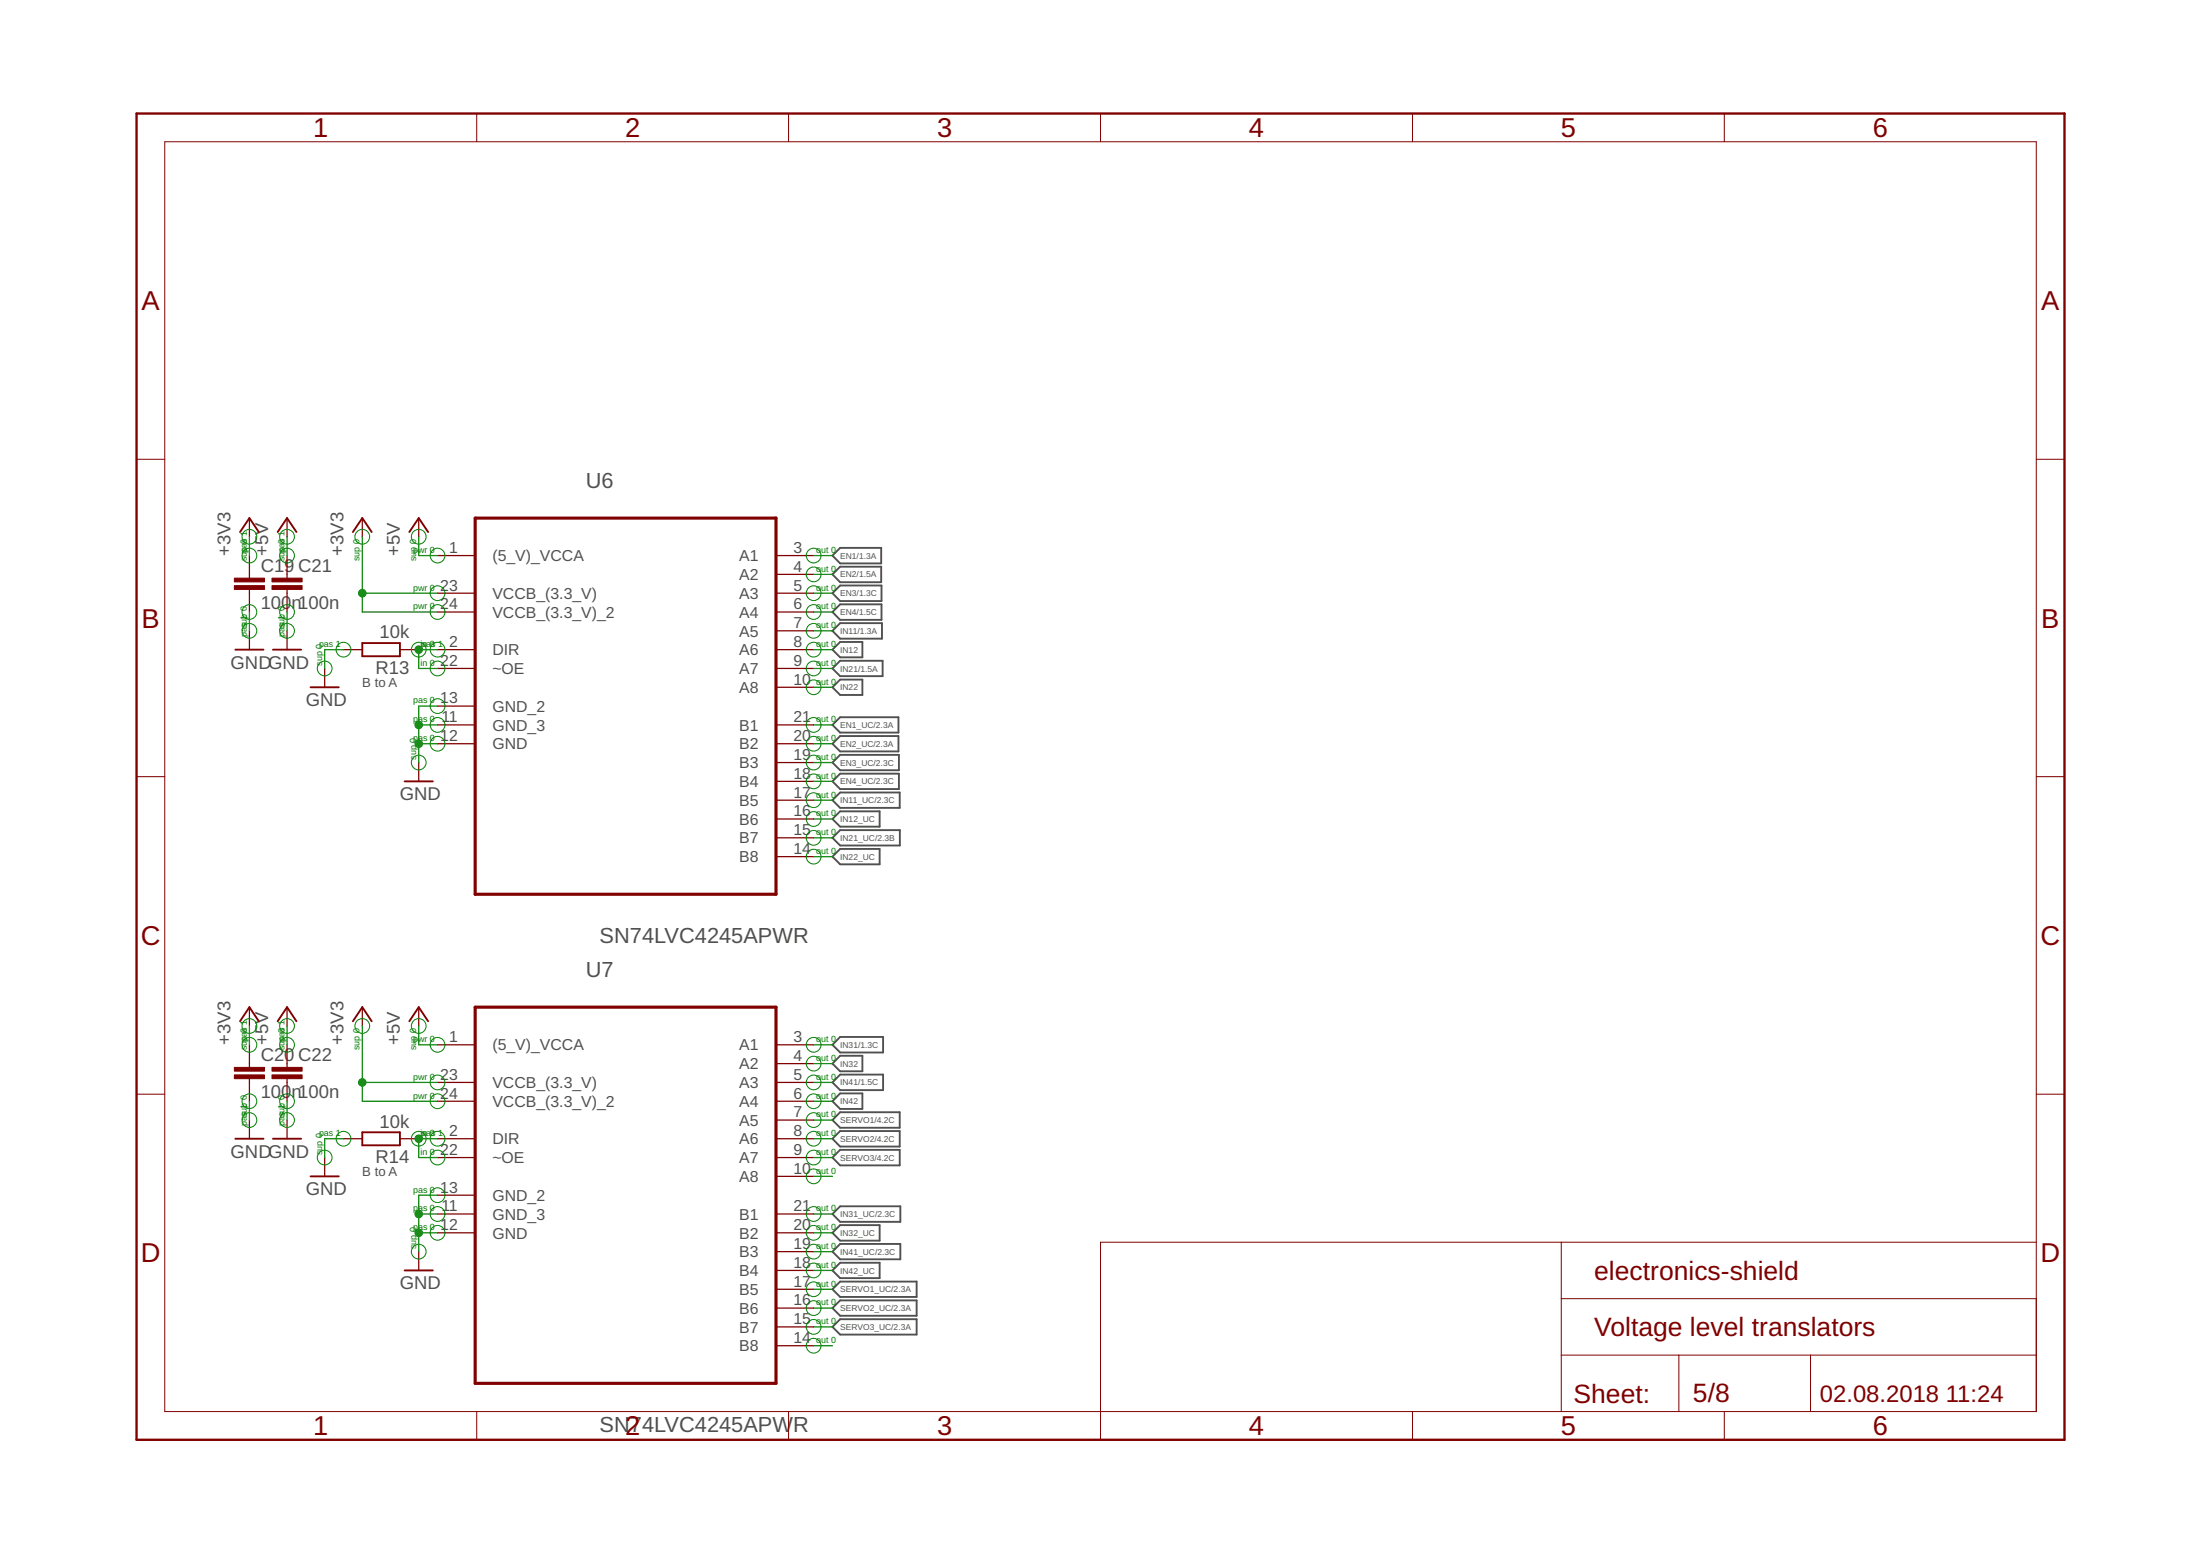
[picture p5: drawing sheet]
<svg xmlns="http://www.w3.org/2000/svg" width="297mm" height="210mm" viewBox="0 0 297 210" stroke-linecap="round" stroke-linejoin="round" font-family="sans-serif">
<g fill="none" stroke="#505050" stroke-width=".25">
<path d="M112.4 75l1-1h5.6v2.1h-5.6zM112.4 77.5l1-1h5.6v2.1h-5.6zM112.4 80.1l1-1.1h5.6v2.1h-5.6zM112.4 82.6l1-1h5.6v2.1h-5.6zM112.4 85.2l1-1.1h5.7v2.1h-5.7zM112.4 87.7l1-1h3v2h-3zM112.4 92.8l1-1.1h3v2.1h-3zM112.4 90.2l1-1h5.8v2.1h-5.8zM112.4 97.9l1-1.1h7.9v2.1h-7.9zM112.4 108l1-1h8.1v2.1h-8.1zM112.4 113.1l1-1h8.1v2h-8.1zM112.4 100.4l1-1h7.9v2h-7.9z"/>
<path d="M112.4 102.9l1-1h8v2.1h-8zM112.4 105.5l1-1.1h8v2.1h-8zM112.4 110.6l1-1.1h5.4v2.1h-5.4zM112.4 115.6l1-1h5.4v2.1h-5.4zM113.4 140h5.8v2.1h-5.8l-1-1.1zM112.4 153.7l1-1h8.1v2.1h-8.1zM112.4 156.3l1-1.1h8.1v2.1h-8.1zM113.4 142.5h3v2.1h-3l-1-1zM113.4 147.6h3v2.1h-3l-1-1zM113.4 145.1h5.8v2.1h-5.8l-1-1.1zM113.4 150.1h8.1v2.1h-8.1l-1-1zM112.4 174l1-1h10.4v2.1h-10.4z"/>
<path d="M112.4 176.6l1-1.1h10.4v2.1h-10.4zM112.4 179.1l1-1h10.4v2h-10.4zM112.4 166.4l1-1h5.4v2.1h-5.4zM112.4 171.5l1-1h5.4v2h-5.4zM112.4 163.9l1-1.1h8.2v2.1h-8.2zM112.4 169l1-1.1h8.2v2.1h-8.2z"/>
</g>
<g fill="none" stroke="#800000" stroke-width=".17">
<path d="M33.7 69.9v2.6M33.7 75v3M33.7 79.6v3M38.8 69.9v2.6M38.8 75v3M38.8 79.6v3M48.9 69.9v2.6M56.5 69.9v2.6M59.1 75h5.1M104.8 75h5.1M104.8 77.5h5.1M33.7 85.2v2.5"/>
<path d="M38.8 85.2v2.5M43.8 90.2v2.6M46.4 87.7h2.5M54 87.7h2.5M59.1 80.1h5.1M59.1 82.6h5.1M59.1 87.7h5.1M59.1 90.2h5.1M59.1 95.3h5.1M59.1 97.9h5.1M104.8 80.1h5.1M104.8 82.6h5.1"/>
<path d="M104.8 87.7h5.1M104.8 90.2h5.1M104.8 97.9h5.1M104.8 85.2h5.1M104.8 92.8h5.1M56.5 102.9v2.6M59.1 100.4h5.1M104.8 100.4h5.1M104.8 102.9h5.1M104.8 105.5h5.1M104.8 108h5.1M104.8 110.6h5.1"/>
<path d="M104.8 113.1h5.1M104.8 115.6h5.1M33.7 136v2.5M38.8 136v2.5M48.9 136v2.5M56.5 136v2.5M33.7 141v3.1M33.7 145.6v3.1M33.7 151.2v2.5M38.8 141v3.1M38.8 145.6v3.1M38.8 151.2v2.5"/>
<path d="M43.8 156.3v2.5M46.4 153.7h2.5M54 153.7h2.5M59.1 141h5.1M59.1 146.1h5.1M59.1 148.7h5.1M59.1 153.7h5.1M59.1 156.3h5.1M104.8 141h5.1M104.8 146.1h5.1M104.8 148.7h5.1M104.8 153.7h5.1"/>
<path d="M104.8 156.3h5.1M104.8 143.6h5.1M104.8 151.2h5.1M104.8 158.8h5.1M56.5 169v2.5M59.1 161.3h5.1M59.1 163.9h5.1M59.1 166.4h5.1M104.8 163.9h5.1M104.8 166.4h5.1M104.8 169h5.1M104.8 171.5h5.1"/>
<path d="M104.8 174h5.1M104.8 176.6h5.1M104.8 179.1h5.1M104.8 181.7h5.1"/>
</g>
<path d="M64.2 69.9h40.6v50.8h-40.6zM64.2 136h40.6v50.7h-40.6z" fill="none" stroke="#800000" stroke-width=".42"/>
<g fill="none" stroke="#800000" stroke-width=".25">
<path d="M32.4 71.8l1.3-1.9 1.2 1.9M37.5 71.8l1.3-1.9 1.2 1.9M47.6 71.8l1.3-1.9 1.3 1.9M55.3 71.8l1.2-1.9 1.3 1.9M31.8 87.7h3.8M36.9 87.7h3.8M41.9 92.8h3.8M48.9 86.8h5.1v1.8h-5.1zM54.6 105.5h3.8M32.4 137.9l1.3-1.9 1.2 1.9M37.5 137.9l1.3-1.9 1.2 1.9M47.6 137.9l1.3-1.9 1.3 1.9"/>
<path d="M55.3 137.9l1.2-1.9 1.3 1.9M31.8 153.7h3.8M36.9 153.7h3.8M41.9 158.8h3.8M48.9 152.8h5.1v1.8h-5.1zM54.6 171.5h3.8"/>
</g>
<g fill="#800000" stroke="#800000" stroke-width=".14">
<path d="M36.7 79.1h4.1v.5h-4.1z"/>
<path d="M36.7 78h4.1v.5h-4.1z"/>
<path d="M31.6 79.1h4.1v.5h-4.1z"/>
<path d="M31.6 78h4.1v.5h-4.1z"/>
<path d="M36.7 145.1h4.1v.5h-4.1z"/>
<path d="M36.7 144.1h4.1v.5h-4.1z"/>
<path d="M31.6 145.1h4.1v.5h-4.1z"/>
<path d="M31.6 144.1h4.1v.5h-4.1z"/>
</g>
<g fill="none" stroke="#800000" stroke-width=".14">
<path d="M22.2 19.1h252.7v171.4h-252.7zM64.4 15.3v3.8M106.5 15.3v3.8M148.6 15.3v3.8M190.7 15.3v3.8M232.8 15.3v3.8M18.4 62h3.8M274.9 62h3.8M18.4 104.8h3.8M274.9 104.8h3.8M18.4 147.7h3.8M274.9 147.7h3.8"/>
<path d="M210.8 175.3h64.1M210.8 167.7v22.8M274.9 167.7h-126.3v26.7M64.4 190.5v3.9M106.5 190.5v3.9M190.7 190.5v3.9M210.8 182.9h64.1M226.7 182.9v7.6M232.8 190.5v3.9M244.5 182.9v7.6"/>
</g>
<path d="M18.4 15.3h260.3v179.1h-260.3z" fill="none" stroke="#800000" stroke-width=".32"/>
<g fill="none" stroke="#008000" stroke-width=".14">
<circle cx="33.7" cy="75" r=".99"/>
<circle cx="33.7" cy="72.5" r=".99"/>
<circle cx="38.8" cy="75" r=".99"/>
<circle cx="38.8" cy="72.5" r=".99"/>
<circle cx="48.9" cy="72.5" r=".99"/>
<circle cx="56.5" cy="72.5" r=".99"/>
<circle cx="59.1" cy="75" r=".99"/>
<circle cx="109.9" cy="75" r=".99"/>
<circle cx="109.9" cy="77.5" r=".99"/>
<circle cx="33.7" cy="82.6" r=".99"/>
<circle cx="33.7" cy="85.2" r=".99"/>
<circle cx="38.8" cy="85.2" r=".99"/>
<circle cx="38.8" cy="82.6" r=".99"/>
<circle cx="43.8" cy="90.2" r=".99"/>
<circle cx="46.4" cy="87.7" r=".99"/>
<circle cx="56.5" cy="87.7" r=".99"/>
<circle cx="59.1" cy="87.7" r=".99"/>
<circle cx="59.1" cy="90.2" r=".99"/>
<circle cx="59.1" cy="95.3" r=".99"/>
<circle cx="59.1" cy="97.9" r=".99"/>
<circle cx="59.1" cy="80.1" r=".99"/>
<circle cx="59.1" cy="82.6" r=".99"/>
<circle cx="109.9" cy="87.7" r=".99"/>
<circle cx="109.9" cy="90.2" r=".99"/>
<circle cx="109.9" cy="92.8" r=".99"/>
<circle cx="109.9" cy="97.9" r=".99"/>
<circle cx="109.9" cy="82.6" r=".99"/>
<circle cx="109.9" cy="80.1" r=".99"/>
<circle cx="109.9" cy="85.2" r=".99"/>
<circle cx="56.5" cy="102.9" r=".99"/>
<circle cx="59.1" cy="100.4" r=".99"/>
<circle cx="109.9" cy="108" r=".99"/>
<circle cx="109.9" cy="100.4" r=".99"/>
<circle cx="109.9" cy="110.6" r=".99"/>
<circle cx="109.9" cy="113.1" r=".99"/>
<circle cx="109.9" cy="102.9" r=".99"/>
<circle cx="109.9" cy="105.5" r=".99"/>
<circle cx="109.9" cy="115.6" r=".99"/>
<circle cx="33.7" cy="138.5" r=".99"/>
<circle cx="38.8" cy="138.5" r=".99"/>
<circle cx="48.9" cy="138.5" r=".99"/>
<circle cx="56.5" cy="138.5" r=".99"/>
<circle cx="33.7" cy="148.7" r=".99"/>
<circle cx="33.7" cy="141" r=".99"/>
<circle cx="33.7" cy="151.2" r=".99"/>
<circle cx="38.8" cy="148.7" r=".99"/>
<circle cx="38.8" cy="141" r=".99"/>
<circle cx="38.8" cy="151.2" r=".99"/>
<circle cx="43.8" cy="156.3" r=".99"/>
<circle cx="46.4" cy="153.7" r=".99"/>
<circle cx="56.5" cy="153.7" r=".99"/>
<circle cx="59.1" cy="148.7" r=".99"/>
<circle cx="59.1" cy="141" r=".99"/>
<circle cx="59.1" cy="146.1" r=".99"/>
<circle cx="59.1" cy="153.7" r=".99"/>
<circle cx="59.1" cy="156.3" r=".99"/>
<circle cx="109.9" cy="148.7" r=".99"/>
<circle cx="109.9" cy="141" r=".99"/>
<circle cx="109.9" cy="146.1" r=".99"/>
<circle cx="109.9" cy="151.2" r=".99"/>
<circle cx="109.9" cy="153.7" r=".99"/>
<circle cx="109.9" cy="156.3" r=".99"/>
<circle cx="109.9" cy="143.6" r=".99"/>
<circle cx="109.9" cy="158.8" r=".99"/>
<circle cx="56.5" cy="169" r=".99"/>
<circle cx="59.1" cy="163.9" r=".99"/>
<circle cx="59.1" cy="166.4" r=".99"/>
<circle cx="59.1" cy="161.3" r=".99"/>
<circle cx="109.9" cy="171.5" r=".99"/>
<circle cx="109.9" cy="166.4" r=".99"/>
<circle cx="109.9" cy="169" r=".99"/>
<circle cx="109.9" cy="163.9" r=".99"/>
<circle cx="109.9" cy="176.6" r=".99"/>
<circle cx="109.9" cy="174" r=".99"/>
<circle cx="109.9" cy="179.1" r=".99"/>
<circle cx="109.9" cy="181.7" r=".99"/>
</g>
<g fill="none" stroke="#008000" stroke-width=".17">
<path d="M33.7 72.5v2.5M38.8 72.5v2.5M48.9 72.5v10.1h10.2M56.5 72.5v2.5h2.6M109.9 75h2.5M109.9 77.5h2.5M33.7 82.6v2.6M38.8 82.6v2.6M46.4 87.7h-2.6v2.5M48.9 80.1h10.2M56.5 97.9h2.6M59.1 87.7h-2.6v2.5h2.6"/>
<path d="M59.1 95.3h-2.6v7.6M109.9 97.9h2.5M109.9 87.7h2.5M109.9 80.1h2.5M109.9 82.6h2.5M109.9 85.2h2.5M109.9 90.2h2.5M109.9 92.8h2.5M56.5 100.4h2.6M109.9 100.4h2.5M109.9 102.9h2.5M109.9 105.5h2.5"/>
<path d="M109.9 108h2.5M109.9 110.6h2.5M109.9 113.1h2.5M109.9 115.6h2.5M33.7 138.5v2.5M38.8 138.5v2.5M48.9 138.5v10.2h10.2M56.5 138.5v2.5h2.6M33.7 148.7v2.5M38.8 148.7v2.5M46.4 153.7h-2.6v2.6M48.9 146.1h10.2"/>
<path d="M59.1 153.7h-2.6v2.6h2.6M109.9 153.7h2.5M109.9 146.1h2.5M109.9 148.7h2.5M109.9 141h2.5M109.9 143.6h2.5M109.9 151.2h2.5M109.9 156.3h2.5M109.9 158.8h2.5M56.5 166.4h2.6M56.5 163.9h2.6M59.1 161.3h-2.6v7.7"/>
<path d="M109.9 166.4h2.5M109.9 163.9h2.5M109.9 174h2.5M109.9 176.6h2.5M109.9 179.1h2.5M109.9 169h2.5M109.9 171.5h2.5M109.9 181.7h2.5"/>
</g>
<g fill="#008000" stroke="#008000" stroke-width=".14">
<circle cx="56.5" cy="100.4" r=".51"/>
<circle cx="56.5" cy="97.9" r=".51"/>
<circle cx="56.5" cy="166.4" r=".51"/>
<circle cx="56.5" cy="163.9" r=".51"/>
<circle cx="48.9" cy="80.1" r=".51"/>
<circle cx="48.9" cy="146.1" r=".51"/>
<circle cx="56.5" cy="87.7" r=".51"/>
<circle cx="56.5" cy="153.7" r=".51"/>
</g>
<g font-size="3.7" fill="#800000">
<text x="42.3" y="18.5">1</text>
<text x="84.4" y="18.5">2</text>
<text x="126.5" y="18.5">3</text>
<text x="168.6" y="18.5">4</text>
<text x="210.7" y="18.5">5</text>
<text x="252.9" y="18.5">6</text>
<text x="19.1" y="41.9">A</text>
<text x="275.6" y="41.9">A</text>
<text x="19.1" y="84.7">B</text>
<text x="275.6" y="84.7">B</text>
<text x="19" y="127.6">C</text>
<text x="275.5" y="127.6">C</text>
<text x="19" y="170.4">D</text>
<text x="275.5" y="170.4">D</text>
<text x="42.3" y="193.7">1</text>
<text x="84.4" y="193.7">2</text>
<text x="126.5" y="193.7">3</text>
<text x="168.6" y="193.7">4</text>
<text x="210.7" y="193.7">5</text>
<text x="252.9" y="193.7">6</text>
</g>
<g font-size="3.6" fill="#800000">
<text x="215.3" y="172.8">electronics-shield</text>
<text x="215.3" y="180.4">Voltage level translators</text>
<text x="212.5" y="189.4">Sheet:</text>
<text x="228.6" y="189.3">5/8</text>
</g>
<g font-size="3.2" fill="#800000">
<text x="245.7" y="189.3">02.08.2018</text>
<text x="262.7" y="189.3">11:24</text>
</g>
<g font-size="2.9" fill="#505050">
<text x="79.1" y="65.9">U6</text>
<text x="79.1" y="131.9">U7</text>
<text x="81" y="127.3">SN74LVC4245APWR</text>
<text x="81" y="193.3">SN74LVC4245APW</text>
<text x="107.1" y="193.3">R</text>
</g>
<g font-size="2.5" fill="#505050">
<text x="31.1" y="75" transform="rotate(-90 31.1 75)">+3V3</text>
<text x="35.2" y="77.2">C19 C21</text>
<text x="36.2" y="75" transform="rotate(-90 36.2 75)">+5V</text>
<text x="46.4" y="75" transform="rotate(-90 46.4 75)">+3V3</text>
<text x="54" y="75" transform="rotate(-90 54 75)">+5V</text>
<text x="35.2" y="82.2">100</text>
<text x="39.4" y="82.2">n100n</text>
<text x="51.2" y="86.2">10k</text>
<text x="31.1" y="90.2">GNDGND</text>
<text x="41.3" y="95.3">GND</text>
<text x="50.7" y="91">R13</text>
<text x="54" y="108">GND</text>
<text x="31.1" y="141" transform="rotate(-90 31.1 141)">+3V3</text>
<text x="35.2" y="143.2">C20 C22</text>
<text x="36.2" y="141" transform="rotate(-90 36.2 141)">+5V</text>
<text x="46.4" y="141" transform="rotate(-90 46.4 141)">+3V3</text>
<text x="54" y="141" transform="rotate(-90 54 141)">+5V</text>
<text x="35.2" y="148.3">100</text>
<text x="39.4" y="148.3">n100n</text>
<text x="51.2" y="152.2">10k</text>
<text x="31.1" y="156.3">GNDGND</text>
<text x="41.3" y="161.3">GND</text>
<text x="50.7" y="157">R14</text>
<text x="54" y="174">GND</text>
</g>
<g font-size="2.1" fill="#505050">
<text x="60.6" y="74.6">1</text>
<text x="66.5" y="75.8">(5_V)_VCCA</text>
<text x="99.8" y="75.8">A1</text>
<text x="107.1" y="74.6">3</text>
<text x="107.1" y="77.2">4</text>
<text x="59.4" y="79.7">23</text>
<text x="59.4" y="82.3">24</text>
<text x="66.5" y="80.8">VCCB_(3.3_V)</text>
<text x="66.5" y="83.4">VCCB_(3.3_V)_2</text>
<text x="99.8" y="78.3">A2</text>
<text x="99.8" y="80.8">A3</text>
<text x="99.8" y="83.4">A4</text>
<text x="107.1" y="79.7">5</text>
<text x="107.1" y="82.3">6</text>
<text x="59.4" y="89.9">22</text>
<text x="60.6" y="87.3">2</text>
<text x="66.5" y="88.5">DIR</text>
<text x="99.8" y="85.9">A5</text>
<text x="99.8" y="88.5">A6</text>
<text x="107.1" y="84.8">7</text>
<text x="107.1" y="87.3">8</text>
<text x="107.1" y="89.9">9</text>
<text x="59.4" y="95">13</text>
<text x="66.5" y="91">~OE</text>
<text x="99.8" y="91">A7</text>
<text x="99.8" y="93.5">A8</text>
<text x="107.1" y="92.4">10</text>
<text x="59.4" y="100">12</text>
<text x="59.6" y="97.5">11</text>
<text x="66.5" y="96.1">GND_2</text>
<text x="66.5" y="98.6">GND_3</text>
<text x="66.5" y="101.2">GND</text>
<text x="99.8" y="98.6">B1</text>
<text x="99.8" y="101.2">B2</text>
<text x="107.1" y="97.5">21</text>
<text x="107.1" y="100">20</text>
<text x="99.8" y="103.7">B3</text>
<text x="99.8" y="106.2">B4</text>
<text x="107.1" y="102.6">19</text>
<text x="107.1" y="105.1">18</text>
<text x="107.1" y="107.7">17</text>
<text x="99.8" y="108.8">B5</text>
<text x="99.8" y="111.3">B6</text>
<text x="99.8" y="113.9">B7</text>
<text x="107.1" y="110.2">16</text>
<text x="107.1" y="112.7">15</text>
<text x="99.8" y="116.4">B8</text>
<text x="107.1" y="115.3">14</text>
<text x="60.6" y="140.7">1</text>
<text x="66.5" y="141.8">(5_V)_VCCA</text>
<text x="99.8" y="141.8">A1</text>
<text x="107.1" y="140.7">3</text>
<text x="107.1" y="143.2">4</text>
<text x="59.4" y="145.7">23</text>
<text x="59.4" y="148.3">24</text>
<text x="66.5" y="146.9">VCCB_(3.3_V)</text>
<text x="66.5" y="149.4">VCCB_(3.3_V)_2</text>
<text x="99.8" y="144.3">A2</text>
<text x="99.8" y="146.9">A3</text>
<text x="99.8" y="149.4">A4</text>
<text x="107.1" y="145.7">5</text>
<text x="107.1" y="148.3">6</text>
<text x="59.4" y="155.9">22</text>
<text x="60.6" y="153.4">2</text>
<text x="66.5" y="154.5">DIR</text>
<text x="99.8" y="151.9">A5</text>
<text x="99.8" y="154.5">A6</text>
<text x="107.1" y="150.8">7</text>
<text x="107.1" y="153.4">8</text>
<text x="107.1" y="155.9">9</text>
<text x="59.4" y="161">13</text>
<text x="66.5" y="157">~OE</text>
<text x="99.8" y="157">A7</text>
<text x="99.8" y="159.6">A8</text>
<text x="107.1" y="158.4">10</text>
<text x="59.4" y="166.1">12</text>
<text x="59.6" y="163.5">11</text>
<text x="66.5" y="162.1">GND_2</text>
<text x="66.5" y="164.6">GND_3</text>
<text x="66.5" y="167.2">GND</text>
<text x="99.8" y="164.6">B1</text>
<text x="99.8" y="167.2">B2</text>
<text x="107.1" y="163.5">21</text>
<text x="107.1" y="166.1">20</text>
<text x="99.8" y="169.7">B3</text>
<text x="99.8" y="172.3">B4</text>
<text x="107.1" y="168.6">19</text>
<text x="107.1" y="171.1">18</text>
<text x="107.1" y="173.7">17</text>
<text x="99.8" y="174.8">B5</text>
<text x="99.8" y="177.3">B6</text>
<text x="99.8" y="179.9">B7</text>
<text x="107.1" y="176.2">16</text>
<text x="107.1" y="178.8">15</text>
<text x="99.8" y="182.4">B8</text>
<text x="107.1" y="181.3">14</text>
</g>
<g font-size="1.8" fill="#505050">
<text x="48.9" y="92.8">B to A</text>
<text x="48.9" y="158.8">B to A</text>
</g>
<g font-size="1.2" fill="#008000">
<text x="33.3" y="75.8" transform="rotate(-90 33.3 75.8)">suppa0s 1</text>
<text x="38.4" y="75.8" transform="rotate(-90 38.4 75.8)">suppa0s 1</text>
<text x="48.6" y="75.8" transform="rotate(-90 48.6 75.8)">sup 0</text>
<text x="55.8" y="74.6">pwr 0</text>
<text x="56.2" y="75.8" transform="rotate(-90 56.2 75.8)">sup 0</text>
<text x="110.2" y="74.6">out 0</text>
<text x="110.2" y="77.2">out 0</text>
<text x="33.3" y="83.5" transform="rotate(-90 33.3 83.5)">p 0</text>
<text x="38.4" y="83.5" transform="rotate(-90 38.4 83.5)">p 0</text>
<text x="55.8" y="79.7">pwr 0</text>
<text x="55.8" y="82.3">pwr 0</text>
<text x="110.2" y="79.7">out 0</text>
<text x="110.2" y="82.3">out 0</text>
<text x="33.3" y="85.9" transform="rotate(-90 33.3 85.9)">passu1</text>
<text x="38.4" y="85.9" transform="rotate(-90 38.4 85.9)">passu1</text>
<text x="43.1" y="87.3">pas 1</text>
<text x="43.5" y="89.9" transform="rotate(-90 43.5 89.9)">sup 0</text>
<text x="56.8" y="87.3">in</text>
<text x="56.8" y="89.9">in 0</text>
<text x="56.9" y="87.3">pa0s 1</text>
<text x="110.2" y="84.8">out 0</text>
<text x="110.2" y="87.3">out 0</text>
<text x="110.2" y="89.9">out 0</text>
<text x="55.8" y="95">pas 0</text>
<text x="110.2" y="92.4">out 0</text>
<text x="55.8" y="97.5">pas 0</text>
<text x="55.8" y="100">pas 0</text>
<text x="110.2" y="97.5">out 0</text>
<text x="110.2" y="100">out 0</text>
<text x="56.2" y="102.6" transform="rotate(-90 56.2 102.6)">sup 0</text>
<text x="110.2" y="102.6">out 0</text>
<text x="110.2" y="105.1">out 0</text>
<text x="110.2" y="107.7">out 0</text>
<text x="110.2" y="110.2">out 0</text>
<text x="110.2" y="112.7">out 0</text>
<text x="110.2" y="115.3">out 0</text>
<text x="33.3" y="141.8" transform="rotate(-90 33.3 141.8)">suppa0s 1</text>
<text x="38.4" y="141.8" transform="rotate(-90 38.4 141.8)">suppa0s 1</text>
<text x="48.6" y="141.8" transform="rotate(-90 48.6 141.8)">sup 0</text>
<text x="55.8" y="140.7">pwr 0</text>
<text x="56.2" y="141.8" transform="rotate(-90 56.2 141.8)">sup 0</text>
<text x="110.2" y="140.7">out 0</text>
<text x="110.2" y="143.2">out 0</text>
<text x="33.3" y="149.6" transform="rotate(-90 33.3 149.6)">p 0</text>
<text x="38.4" y="149.6" transform="rotate(-90 38.4 149.6)">p 0</text>
<text x="55.8" y="145.7">pwr 0</text>
<text x="55.8" y="148.3">pwr 0</text>
<text x="110.2" y="145.7">out 0</text>
<text x="110.2" y="148.3">out 0</text>
<text x="33.3" y="151.9" transform="rotate(-90 33.3 151.9)">passu1</text>
<text x="38.4" y="151.9" transform="rotate(-90 38.4 151.9)">passu1</text>
<text x="43.1" y="153.4">pas 1</text>
<text x="43.5" y="155.9" transform="rotate(-90 43.5 155.9)">sup 0</text>
<text x="56.8" y="153.4">in</text>
<text x="56.8" y="155.9">in 0</text>
<text x="56.9" y="153.4">pa0s 1</text>
<text x="110.2" y="150.8">out 0</text>
<text x="110.2" y="153.4">out 0</text>
<text x="110.2" y="155.9">out 0</text>
<text x="55.8" y="161">pas 0</text>
<text x="110.2" y="158.4">out 0</text>
<text x="55.8" y="163.5">pas 0</text>
<text x="55.8" y="166.1">pas 0</text>
<text x="110.2" y="163.5">out 0</text>
<text x="110.2" y="166.1">out 0</text>
<text x="56.2" y="168.6" transform="rotate(-90 56.2 168.6)">sup 0</text>
<text x="110.2" y="168.6">out 0</text>
<text x="110.2" y="171.1">out 0</text>
<text x="110.2" y="173.7">out 0</text>
<text x="110.2" y="176.2">out 0</text>
<text x="110.2" y="178.8">out 0</text>
<text x="110.2" y="181.3">out 0</text>
</g>
<g font-size="1.1" fill="#505050">
<text x="113.4" y="75.4">EN1/1.3A</text>
<text x="113.4" y="77.9">EN2/1.5A</text>
<text x="113.4" y="80.5">EN3/1.3C</text>
<text x="113.4" y="83">EN4/1.5C</text>
<text x="113.4" y="85.6">IN11/1.3A</text>
<text x="113.4" y="88.1">IN12</text>
<text x="113.4" y="90.6">IN21/1.5A</text>
<text x="113.4" y="93.2">IN22</text>
<text x="113.4" y="98.3">EN1_UC/2.3A</text>
<text x="113.4" y="100.8">EN2_UC/2.3A</text>
<text x="113.4" y="103.3">EN3_UC/2.3C</text>
<text x="113.4" y="105.9">EN4_UC/2.3C</text>
<text x="113.4" y="108.4">IN11_UC/2.3C</text>
<text x="113.4" y="111">IN12_UC</text>
<text x="113.4" y="113.5">IN21_UC/2.3B</text>
<text x="113.4" y="116">IN22_UC</text>
<text x="113.4" y="141.4">IN31/1.3C</text>
<text x="113.4" y="144">IN32</text>
<text x="113.4" y="146.5">IN41/1.5C</text>
<text x="113.4" y="149.1">IN42</text>
<text x="113.4" y="151.6">SERVO1/4.2C</text>
<text x="113.4" y="154.1">SERVO2/4.2C</text>
<text x="113.4" y="156.7">SERVO3/4.2C</text>
<text x="113.4" y="164.3">IN31_UC/2.3C</text>
<text x="113.4" y="166.8">IN32_UC</text>
<text x="113.4" y="169.4">IN41_UC/2.3C</text>
<text x="113.4" y="171.9">IN42_UC</text>
<text x="113.4" y="174.4">SERVO1_UC/2.3A</text>
<text x="113.4" y="177">SERVO2_UC/2.3A</text>
<text x="113.4" y="179.5">SERVO3_UC/2.3A</text>
</g>
</svg>
